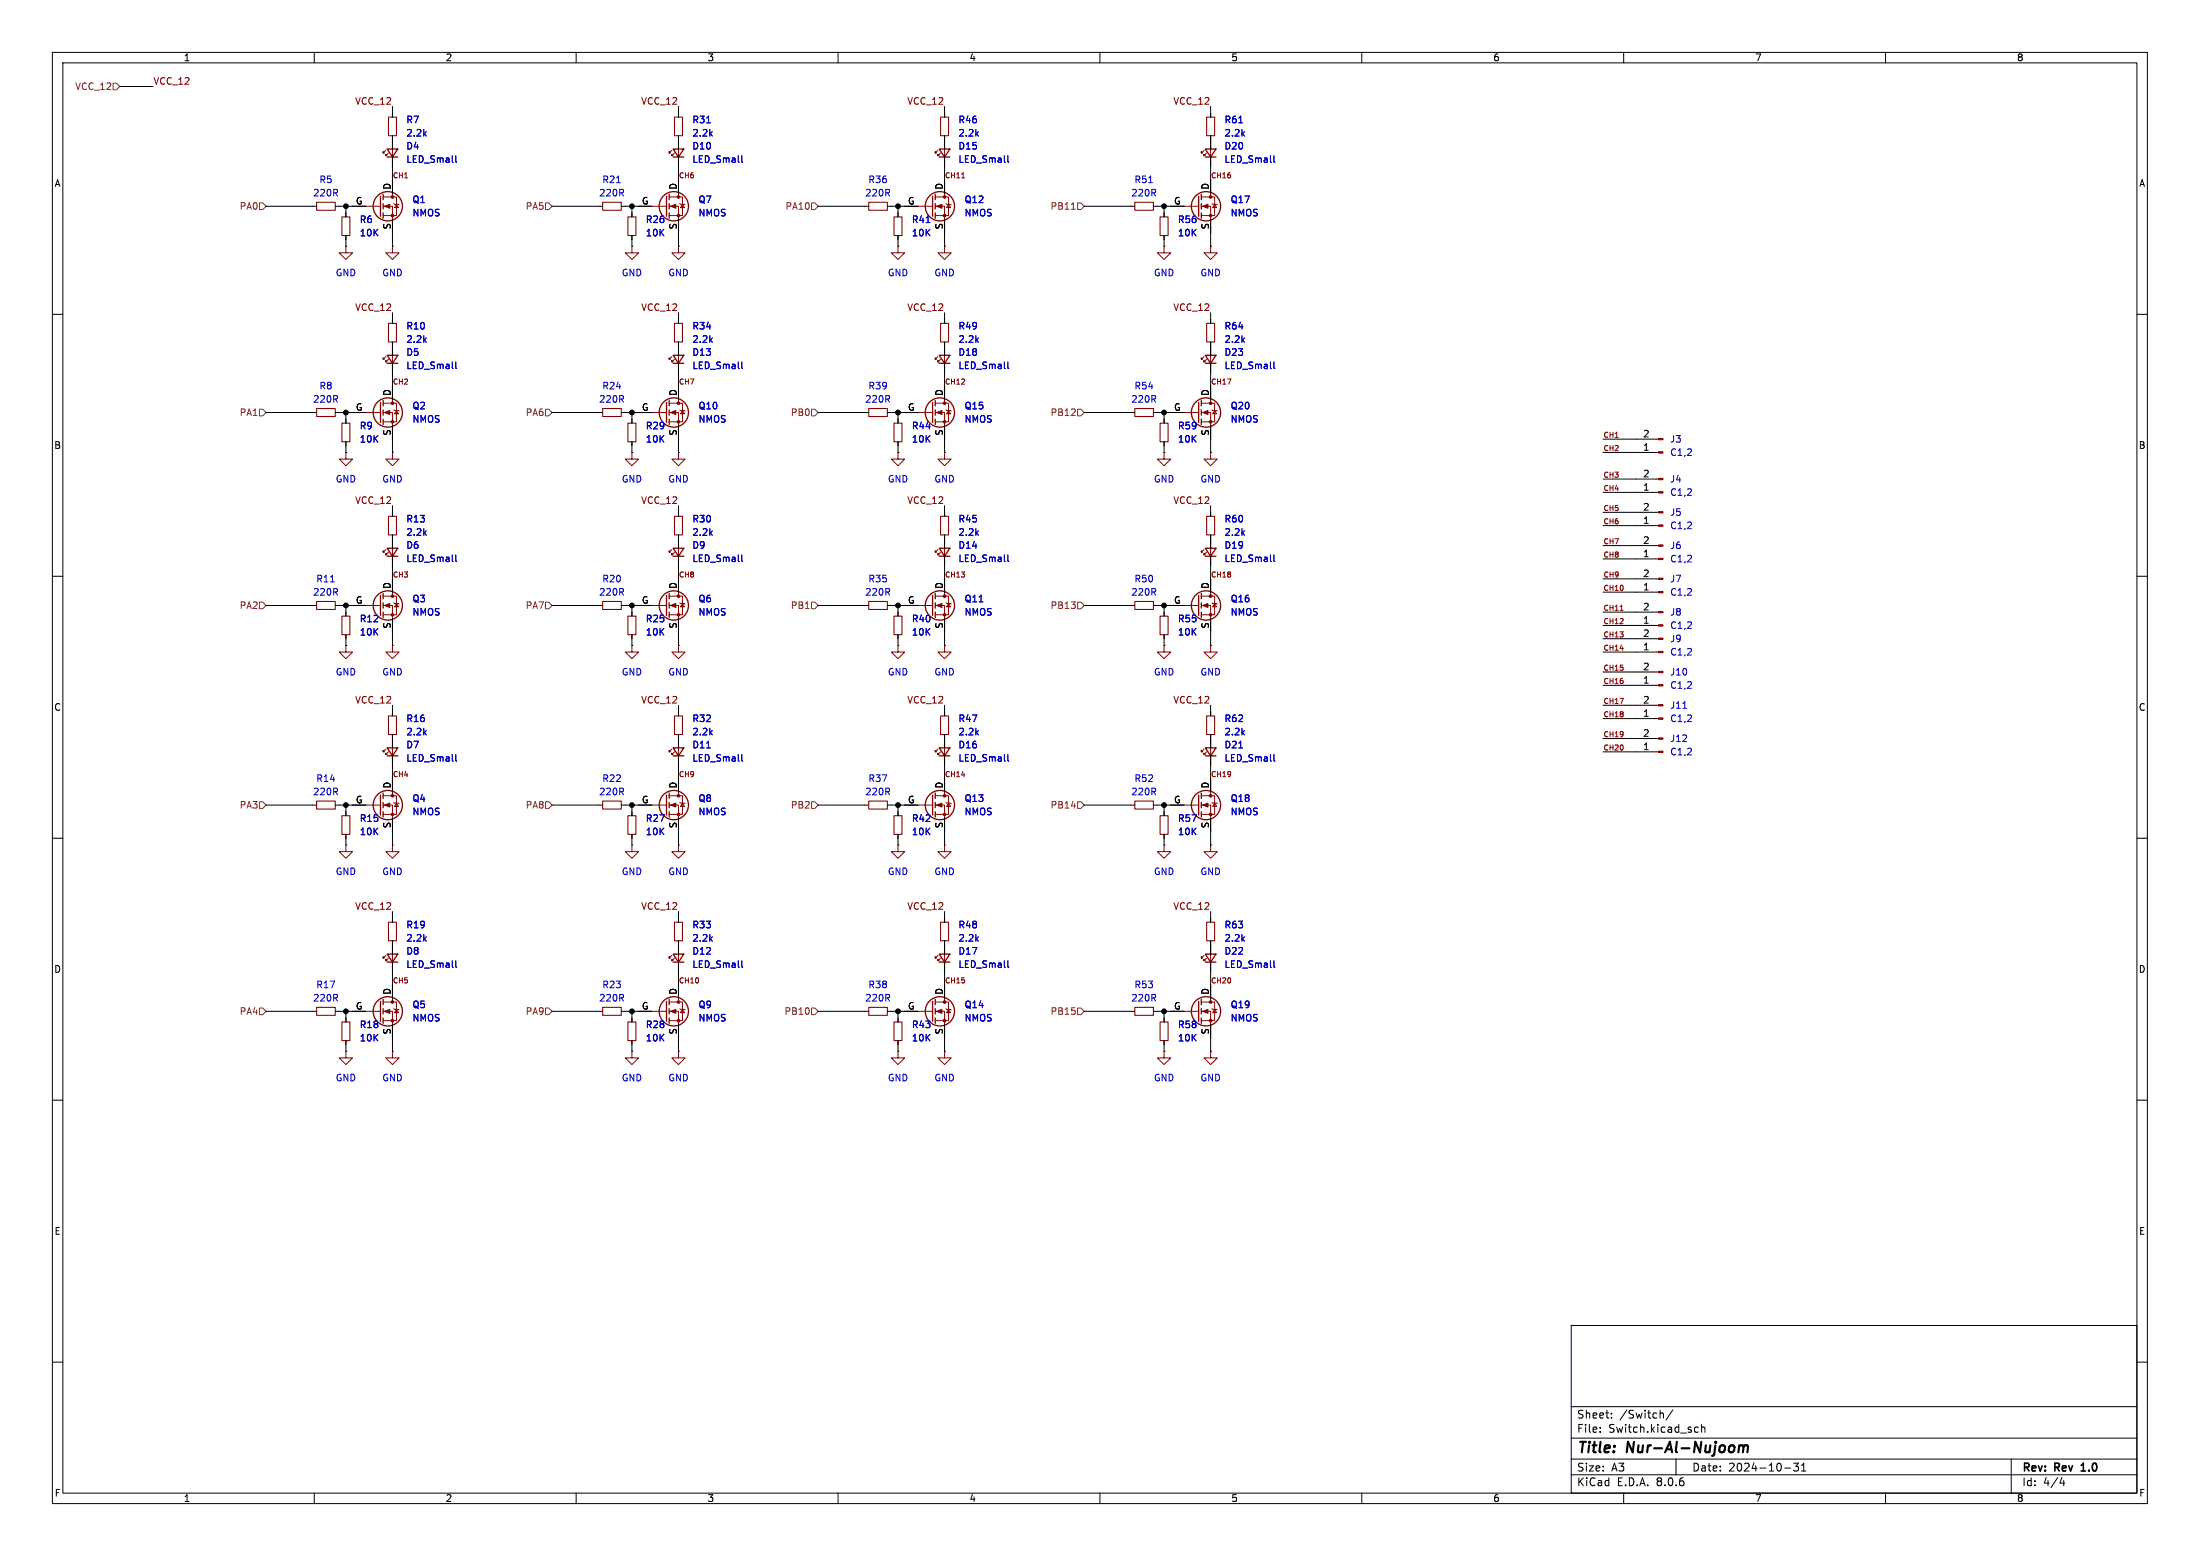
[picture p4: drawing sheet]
<svg xmlns="http://www.w3.org/2000/svg" width="297mm" height="210mm" viewBox="0 0 297 210" stroke-linecap="round" stroke-linejoin="round" font-family="sans-serif">
<g fill="none" stroke="#000" stroke-width=".14">
<path d="M7.1 7.1h282.8v195.8h-282.8zM8.5 8.5h280v193h-280zM16.2 11.7h4.5M42.4 7.1v1.4M53 14.4v1.4M53 18.3v1.8M77.8 7.1v1.4M91.6 14.4v1.4M91.6 18.3v1.8M113.1 7.1v1.4M127.5 14.4v1.4M127.5 18.3v1.8"/>
<path d="M148.5 7.1v1.4M163.4 14.4v1.4M163.4 18.3v1.8M183.8 7.1v1.4M219.2 7.1v1.4M254.6 7.1v1.4M35.9 27.8h6.8M45.3 27.8h4.1M46.7 33.2h.1M46.7 27.8v1.5M46.7 31.8v1.4M53 33.2h.1"/>
<path d="M53 21.2v4.8M53 29.6v3.6M74.5 27.8h6.9M83.9 27.8h4.1M85.3 33.2h.1M85.3 27.8v1.5M85.3 31.8v1.4M91.6 33.2h.1M91.6 21.2v4.8M91.6 29.6v3.6M110.5 27.8h6.8M119.8 27.8h4.1"/>
<path d="M121.2 33.2h.1M121.2 27.8v1.5M121.2 31.8v1.4M127.5 33.2h.1M127.5 21.2v4.8M127.5 29.6v3.6M146.4 27.8h6.8M155.7 27.8h4.1M157.2 33.2h.1M157.2 27.8v1.5M157.2 31.8v1.4M163.4 33.2h.1"/>
<path d="M163.4 21.2v4.8M163.4 29.6v3.6M7.1 42.4h1.4M35.9 55.7h6.8M45.3 55.7h4.1M46.7 55.7v1.4M46.7 59.6v1.5M53 42.2v1.4M53 46.2v1.8M53 49v4.9M53 57.5v3.6M74.5 55.7h6.9"/>
<path d="M83.9 55.7h4.1M85.3 55.7v1.4M85.3 59.6v1.5M91.6 42.2v1.4M91.6 46.2v1.8M91.6 49v4.9M91.6 57.5v3.6M110.5 55.7h6.8M119.8 55.7h4.1M121.2 55.7v1.4M121.2 59.6v1.5M127.5 42.2v1.4"/>
<path d="M127.5 46.2v1.8M127.5 49v4.9M127.5 57.5v3.6M146.4 55.7h6.8M155.7 55.7h4.1M157.2 55.7v1.4M157.2 59.6v1.5M163.4 42.2v1.4M163.4 46.2v1.8M163.4 49v4.9M163.4 57.5v3.6M216.4 59.3h7.2"/>
<path d="M288.5 42.4h1.4M7.1 77.8h1.4M46.7 61.1h.1M53 61.1h.1M53 68.2v1.5M53 72.2v1.8M53 75.1v4.8M85.3 61.1h.1M91.6 61.1h.1M91.6 68.2v1.5M91.6 72.2v1.8M91.6 75.1v4.8"/>
<path d="M121.2 61.1h.1M127.5 61.1h.1M127.5 68.2v1.5M127.5 72.2v1.8M127.5 75.1v4.8M157.2 61.1h.1M163.4 61.1h.1M163.4 68.2v1.5M163.4 72.2v1.8M163.4 75.1v4.8M216.4 66.5h7.2M216.4 64.7h7.2"/>
<path d="M216.4 61.1h7.2M216.4 70.9h7.2M216.4 69.1h7.2M216.4 75.4h7.2M216.4 73.6h7.2M216.4 79.9h7.2M216.4 78.1h7.2M288.5 77.8h1.4M35.9 81.7h6.8M45.3 81.7h4.1M46.7 87.1h.1M46.7 81.7v1.5"/>
<path d="M46.7 85.7v1.4M53 87.1h.1M53 83.5v3.6M53 95.2v1.4M53 99.1v1.8M74.5 81.7h6.9M83.9 81.7h4.1M85.3 87.1h.1M85.3 81.7v1.5M85.3 85.7v1.4M91.6 87.1h.1M91.6 83.5v3.6"/>
<path d="M91.6 95.2v1.4M91.6 99.1v1.8M110.5 81.7h6.8M119.8 81.7h4.1M121.2 87.1h.1M121.2 81.7v1.5M121.2 85.7v1.4M127.5 87.1h.1M127.5 83.5v3.6M127.5 95.2v1.4M127.5 99.1v1.8M146.4 81.7h6.8"/>
<path d="M155.7 81.7h4.1M157.2 87.1h.1M157.2 81.7v1.5M157.2 85.7v1.4M163.4 87.1h.1M163.4 83.5v3.6M163.4 95.2v1.4M163.4 99.1v1.8M216.4 88h7.2M216.4 86.2h7.2M216.4 84.4h7.2M216.4 82.6h7.2"/>
<path d="M216.4 92.5h7.2M216.4 90.7h7.2M216.4 99.7h7.2M216.4 97h7.2M216.4 95.2h7.2M7.1 113.1h1.4M35.9 108.7h6.8M45.3 108.7h4.1M46.7 114h.1M46.7 108.7v1.4M46.7 112.6v1.4M53 114h.1"/>
<path d="M53 102v4.9M53 110.5v3.5M74.5 108.7h6.9M83.9 108.7h4.1M85.3 114h.1M85.3 108.7v1.4M85.3 112.6v1.4M91.6 114h.1M91.6 102v4.9M91.6 110.5v3.5M110.5 108.7h6.8M119.8 108.7h4.1"/>
<path d="M121.2 114h.1M121.2 108.7v1.4M121.2 112.6v1.4M127.5 114h.1M127.5 102v4.9M127.5 110.5v3.5M146.4 108.7h6.8M155.7 108.7h4.1M157.2 114h.1M157.2 108.7v1.4M157.2 112.6v1.4M163.4 114h.1"/>
<path d="M163.4 102v4.9M163.4 110.5v3.5M216.4 101.5h7.2M288.5 113.1h1.4M35.9 136.5h6.8M45.3 136.5h4.1M46.7 136.5v1.4M53 123v1.5M53 127v1.8M53 129.9v4.8M53 138.3v3.6M74.5 136.5h6.9"/>
<path d="M83.9 136.5h4.1M85.3 136.5v1.4M91.6 123v1.5M91.6 127v1.8M91.6 129.9v4.8M91.6 138.3v3.6M110.5 136.5h6.8M119.8 136.5h4.1M121.2 136.5v1.4M127.5 123v1.5M127.5 127v1.8M127.5 129.9v4.8"/>
<path d="M127.5 138.3v3.6M146.4 136.5h6.8M155.7 136.5h4.1M157.2 136.5v1.4M163.4 123v1.5M163.4 127v1.8M163.4 129.9v4.8M163.4 138.3v3.6M7.1 148.5h1.4M46.7 141.9h.1M46.7 140.4v1.5M53 141.9h.1"/>
<path d="M85.3 141.9h.1M85.3 140.4v1.5M91.6 141.9h.1M121.2 141.9h.1M121.2 140.4v1.5M127.5 141.9h.1M157.2 141.9h.1M157.2 140.4v1.5M163.4 141.9h.1M288.5 148.5h1.4M212.1 178.9h76.4v22.6h-76.4zM7.1 183.8h1.4"/>
<path d="M212.1 199h76.4M212.1 196.9h76.4M212.1 194.1h76.4M212.1 189.9h76.4M216 193.2v.1M216 192.7v.1M217.5 191.3v.1M217.5 190.7v.1M224.3 190.7h.1l.2 .1v.6M225.8 190.3l-.9 1.4M226.3 196.9v2.1M228.9 193.3h.4"/>
<path d="M228.9 192.7h.4M229.7 192.7l.2-.1 .2 .1 .1 .6M229.7 192.2v1.1M240.9 198.1h.8M242.1 197.5h.7l-.4 .4 .3 .1v.4l-.1 .1-.5-.1M243.2 198.5h.6M243.2 197.8l.3-.3v1M271.5 196.9v4.6M278.4 199.4l-.3 .8h.7M278.6 199.8v.7M288.5 183.8h1.4M42.4 201.5v1.4"/>
<path d="M77.8 201.5v1.4M113.1 201.5v1.4M148.5 201.5v1.4M183.8 201.5v1.4M219.2 201.5v1.4M254.6 201.5v1.4"/>
</g>
<path d="M280.9 198.5h.7M281 197.7l-.1 .1" fill="none" stroke="#000" stroke-width=".21"/>
<path d="M234.8 195.2a.35 .35 0 0 1 .6 .1M234.8 195.1l-.1 .9M235.4 195.3a.36 .36 0 0 1 .5-.2v.9M235.4 195.3l-.1 .7" fill="none" stroke="#000" stroke-width=".28"/>
<g fill="none" stroke="#840000" stroke-width=".14">
<path d="M52.4 15.8h1.1v2.5h-1.1zM53 19.9v1.3M91.1 15.8h1v2.5h-1zM91.6 19.9v1.3M127 15.8h1.1v2.5h-1.1zM127.5 19.9v1.3M162.9 15.8h1.1v2.5h-1.1zM163.4 19.9v1.3M42.7 27.3h2.6v1.1h-2.6zM46.2 29.3h1v2.5h-1zM46.7 33.2v.9h.9l-.9 .9-.9-.9h.9M49.4 27.8h2"/>
<path d="M51.7 27.8h1.3v1.8M51.7 26.6h1.8v2.5h-1.8M52.1 20.3l-.4 .4v-.2v.2h.2M52.4 20.7l-.3 .3v-.2v.2h.2M53 33.2v.9h.9l-.9 .9-.9-.9h.9M53 26v.6M53.2 27.5l.7 .2M53.5 27.6l.3 .4h-.5zM81.4 27.3h2.5v1.1h-2.5zM84.8 29.3h1v2.5h-1zM85.3 33.2v.9h.9l-.9 .9-.9-.9h.9M88 27.8h2"/>
<path d="M90.3 27.8h1.3v1.8M90.3 26.6h1.8v2.5h-1.8M90.7 20.3l-.4 .4v-.2v.2h.2M91.1 20.7l-.4 .3v-.2v.2h.2M91.6 33.2v.9h.9l-.9 .9-.9-.9h.9M91.6 26v.6M91.8 27.5l.7 .2M92.1 27.6l.3 .4h-.5zM117.3 27.3h2.5v1.1h-2.5zM120.7 29.3h1.1v2.5h-1.1zM121.2 33.2v.9h.9l-.9 .9-.9-.9h.9M123.9 27.8h2"/>
<path d="M126.3 27.8h1.2v1.8M126.3 26.6h1.8v2.5h-1.8M126.6 20.3l-.3 .4v-.2v.2h.1M127 20.7l-.4 .3v-.2v.2h.2M127.5 33.2v.9h.9l-.9 .9-.9-.9h.9M127.5 26v.6M127.7 27.5l.7 .2M128.1 27.6l.2 .4h-.5zM129.8 24h.4M153.2 27.3h2.5v1.1h-2.5zM156.6 29.3h1.1v2.5h-1.1zM157.2 33.2v.9h.8l-.8 .9-.9-.9h.9"/>
<path d="M159.8 27.8h2M162.2 27.8h1.2v1.8M162.2 26.6h1.8v2.5h-1.8M162.5 20.3l-.3 .4v-.2v.2h.2M162.9 20.7l-.4 .3v-.2v.2h.2M163.4 33.2v.9h.9l-.9 .9-.9-.9h.9M163.4 26v.6M163.6 27.5l.7 .2M164 27.6l.2 .4h-.5zM42.7 55.1h2.6v1.1h-2.6zM46.2 57.1h1v2.5h-1zM49.4 55.7h2"/>
<path d="M51.7 55.7h1.3v1.8M51.7 54.4h1.8v2.5h-1.8M52.1 48.1l-.4 .4v-.2v.2h.2M52.4 43.6h1.1v2.6h-1.1zM52.4 48.5l-.3 .4v-.2v.2h.2M53 47.8v1.2M53 53.9v.5M53.2 55.3l.7 .2M53.5 55.4l.3 .5h-.5zM81.4 55.1h2.5v1.1h-2.5zM84.8 57.1h1v2.5h-1zM88 55.7h2"/>
<path d="M90.3 55.7h1.3v1.8M90.3 54.4h1.8v2.5h-1.8M90.7 48.1l-.4 .4v-.2v.2h.2M91.1 43.6h1v2.6h-1zM91.1 48.5l-.4 .4v-.2v.2h.2M91.6 47.8v1.2M91.6 53.9v.5M91.8 55.3l.7 .2M92.1 55.4l.3 .5h-.5zM117.3 55.1h2.5v1.1h-2.5zM120.7 57.1h1.1v2.5h-1.1zM123.9 55.7h2"/>
<path d="M126.3 55.7h1.2v1.8M126.3 54.4h1.8v2.5h-1.8M126.6 48.1l-.3 .4v-.2v.2h.1M127 43.6h1.1v2.6h-1.1zM127 48.5l-.4 .4v-.2v.2h.2M127.5 47.8v1.2M127.5 53.9v.5M127.7 55.3l.7 .2M128.1 55.4l.2 .5h-.5zM153.2 55.1h2.5v1.1h-2.5zM156.6 57.1h1.1v2.5h-1.1zM159.8 55.7h2"/>
<path d="M162.2 55.7h1.2v1.8M162.2 54.4h1.8v2.5h-1.8M162.5 48.1l-.3 .4v-.2v.2h.2M162.9 43.6h1.1v2.6h-1.1zM162.9 48.5l-.4 .4v-.2v.2h.2M163.4 47.8v1.2M163.4 53.9v.5M163.6 55.3l.7 .2M164 55.4l.2 .5h-.5zM223.6 59.3h.3M46.7 61.1v.9h.9l-.9 .9-.9-.9h.9M52.1 74.2l-.4 .3v-.1v.1h.2"/>
<path d="M52.4 69.7h1.1v2.5h-1.1zM52.4 74.5l-.3 .4v-.2v.2h.2M53 61.1v.9h.9l-.9 .9-.9-.9h.9M53 73.8v1.3M53 79.9v.6M85.3 61.1v.9h.9l-.9 .9-.9-.9h.9M90.7 74.2l-.4 .3v-.1v.1h.2M91.1 69.7h1v2.5h-1zM91.1 74.5l-.4 .4v-.2v.2h.2M91.6 61.1v.9h.9l-.9 .9-.9-.9h.9M91.6 73.8v1.3M91.6 79.9v.6"/>
<path d="M121.2 61.1v.9h.9l-.9 .9-.9-.9h.9M126.6 74.2l-.3 .3v-.1v.1h.1M127 69.7h1.1v2.5h-1.1zM127 74.5l-.4 .4v-.2v.2h.2M127.5 61.1v.9h.9l-.9 .9-.9-.9h.9M127.5 73.8v1.3M127.5 79.9v.6M157.2 61.1v.9h.8l-.8 .9-.9-.9h.9M162.5 74.2l-.3 .3v-.1v.1h.2M162.9 69.7h1.1v2.5h-1.1zM162.9 74.5l-.4 .4v-.2v.2h.2M163.4 61.1v.9h.9l-.9 .9-.9-.9h.9"/>
<path d="M163.4 73.8v1.3M163.4 79.9v.6M223.6 64.7h.3M223.6 66.5h.3M223.6 61.1h.3M223.6 69.1h.3M223.6 70.9h.3M223.6 73.6h.3M223.6 75.4h.3M223.6 78.1h.3M223.6 79.9h.3M42.7 81.2h2.6v1.1h-2.6z"/>
<path d="M46.2 83.2h1v2.5h-1zM46.7 87.1v.9h.9l-.9 .9-.9-.9h.9M49.4 81.7h2M51.7 81.7h1.3v1.8M51.7 80.5h1.8v2.5h-1.8M52.4 96.6h1.1v2.5h-1.1zM53 87.1v.9h.9l-.9 .9-.9-.9h.9M53.2 81.4l.7 .1M53.5 81.4l.3 .5h-.5zM81.4 81.2h2.5v1.1h-2.5zM84.8 83.2h1v2.5h-1zM85.3 87.1v.9h.9l-.9 .9-.9-.9h.9"/>
<path d="M88 81.7h2M90.3 81.7h1.3v1.8M90.3 80.5h1.8v2.5h-1.8M91.1 96.6h1v2.5h-1zM91.6 87.1v.9h.9l-.9 .9-.9-.9h.9M91.8 81.4l.7 .1M92.1 81.4l.3 .5h-.5zM117.3 81.2h2.5v1.1h-2.5zM120.7 83.2h1.1v2.5h-1.1zM121.2 87.1v.9h.9l-.9 .9-.9-.9h.9M123.9 81.7h2M126.3 81.7h1.2v1.8"/>
<path d="M126.3 80.5h1.8v2.5h-1.8M127 96.6h1.1v2.5h-1.1zM127.5 87.1v.9h.9l-.9 .9-.9-.9h.9M127.7 81.4l.7 .1M128.1 81.4l.2 .5h-.5zM153.2 81.2h2.5v1.1h-2.5zM156.6 83.2h1.1v2.5h-1.1zM157.2 87.1v.9h.8l-.8 .9-.9-.9h.9M159.8 81.7h2M162.2 81.7h1.2v1.8M162.2 80.5h1.8v2.5h-1.8M162.9 96.6h1.1v2.5h-1.1z"/>
<path d="M163.4 87.1v.9h.9l-.9 .9-.9-.9h.9M163.6 81.4l.7 .1M164 81.4l.2 .5h-.5zM218.7 82.4h.4M223.6 86.2h.3M223.6 88h.3M223.6 82.6h.3M223.6 84.4h.3M223.6 90.7h.3M223.6 92.5h.3M223.6 99.7h.3M223.6 95.2h.3"/>
<path d="M223.6 97h.3M42.7 108.1h2.6v1.1h-2.6zM46.2 110.1h1v2.5h-1zM46.7 114v.9h.9l-.9 .9-.9-.9h.9M49.4 108.7h2M51.7 108.7h1.3v1.8M51.7 107.4h1.8v2.5h-1.8M52.1 101.1l-.4 .4v-.2v.2h.2M52.4 101.5l-.3 .3v-.1v.1h.2M53 114v.9h.9l-.9 .9-.9-.9h.9M53 100.8v1.2M53 106.9v.5"/>
<path d="M53.2 108.3l.7 .2M53.5 108.4l.3 .4h-.5zM81.4 108.1h2.5v1.1h-2.5zM84.8 110.1h1v2.5h-1zM85.3 114v.9h.9l-.9 .9-.9-.9h.9M88 108.7h2M90.3 108.7h1.3v1.8M90.3 107.4h1.8v2.5h-1.8M90.7 101.1l-.4 .4v-.2v.2h.2M91.1 101.5l-.4 .3v-.1v.1h.2M91.6 114v.9h.9l-.9 .9-.9-.9h.9M91.6 100.8v1.2"/>
<path d="M91.6 106.9v.5M91.8 108.3l.7 .2M92.1 108.4l.3 .4h-.5zM117.3 108.1h2.5v1.1h-2.5zM120.7 110.1h1.1v2.5h-1.1zM121.2 114v.9h.9l-.9 .9-.9-.9h.9M123.9 108.7h2M126.3 108.7h1.2v1.8M126.3 107.4h1.8v2.5h-1.8M126.6 101.1l-.3 .4v-.2v.2h.1M127 101.5l-.4 .3v-.1v.1h.2M127.5 114v.9h.9l-.9 .9-.9-.9h.9"/>
<path d="M127.5 100.8v1.2M127.5 106.9v.5M127.7 108.3l.7 .2M128.1 108.4l.2 .4h-.5zM153.2 108.1h2.5v1.1h-2.5zM156.6 110.1h1.1v2.5h-1.1zM157.2 114v.9h.8l-.8 .9-.9-.9h.9M159.8 108.7h2M162.2 108.7h1.2v1.8M162.2 107.4h1.8v2.5h-1.8M162.5 101.1l-.3 .4v-.2v.2h.2M162.9 101.5l-.4 .3v-.1v.1h.2"/>
<path d="M163.4 114v.9h.9l-.9 .9-.9-.9h.9M163.4 100.8v1.2M163.4 106.9v.5M163.6 108.3l.7 .2M164 108.4l.2 .4h-.5zM223.6 101.5h.3M42.7 136h2.6v1h-2.6zM46.2 137.9h1v2.5h-1zM49.4 136.5h2M51.7 136.5h1.3v1.8M51.7 135.2h1.8v2.6h-1.8M52.1 129l-.4 .3v-.2v.2h.2"/>
<path d="M52.4 124.5h1.1v2.5h-1.1zM52.4 129.3l-.3 .4v-.2v.2h.2M53 128.6v1.3M53 134.7v.5M53.2 136.1l.7 .2M53.5 136.2l.3 .5h-.5zM81.4 136h2.5v1h-2.5zM84.8 137.9h1v2.5h-1zM88 136.5h2M90.3 136.5h1.3v1.8M90.3 135.2h1.8v2.6h-1.8M90.7 129l-.4 .3v-.2v.2h.2"/>
<path d="M91.1 124.5h1v2.5h-1zM91.1 129.3l-.4 .4v-.2v.2h.2M91.6 128.6v1.3M91.6 134.7v.5M91.8 136.1l.7 .2M92.1 136.2l.3 .5h-.5zM117.3 136h2.5v1h-2.5zM120.7 137.9h1.1v2.5h-1.1zM123.9 136.5h2M126.3 136.5h1.2v1.8M126.3 135.2h1.8v2.6h-1.8M126.6 129l-.3 .3v-.2v.2h.1"/>
<path d="M127 124.5h1.1v2.5h-1.1zM127 129.3l-.4 .4v-.2v.2h.2M127.5 128.6v1.3M127.5 134.7v.5M127.7 136.1l.7 .2M128.1 136.2l.2 .5h-.5zM153.2 136h2.5v1h-2.5zM156.6 137.9h1.1v2.5h-1.1zM159.8 136.5h2M162.2 136.5h1.2v1.8M162.2 135.2h1.8v2.6h-1.8M162.5 129l-.3 .3v-.2v.2h.2"/>
<path d="M162.9 124.5h1.1v2.5h-1.1zM162.9 129.3l-.4 .4v-.2v.2h.2M163.4 128.6v1.3M163.4 134.7v.5M163.6 136.1l.7 .2M164 136.2l.2 .5h-.5zM46.7 141.9v.9h.9l-.9 .9-.9-.9h.9M53 141.9v.9h.9l-.9 .9-.9-.9h.9M85.3 141.9v.9h.9l-.9 .9-.9-.9h.9M91.6 141.9v.9h.9l-.9 .9-.9-.9h.9M121.2 141.9v.9h.9l-.9 .9-.9-.9h.9M127.5 141.9v.9h.9l-.9 .9-.9-.9h.9"/>
<path d="M157.2 141.9v.9h.8l-.8 .9-.9-.9h.9M163.4 141.9v.9h.9l-.9 .9-.9-.9h.9"/>
</g>
<g fill="none" stroke="#0000c2" stroke-width=".14">
<path d="M95.4 16.6h.5M167.2 16.6h.5M61.5 21v.8l.2 .1M83.2 24.7h.5M100.1 21v.8l.2 .1M125 30h.5M136.1 21v.8l.1 .1M155.1 24.7h.5M172 21v.8l.1 .1M61.5 48.9v.7l.2 .2M100.1 48.9v.7l.2 .2M136.1 48.9v.7l.1 .2"/>
<path d="M172 48.9v.7l.1 .2M44.6 78.5h.5M61.5 74.9v.8l.2 .1M100.1 74.9v.8l.2 .1M136.1 74.9v.8l.1 .1M172 74.9v.8l.1 .1M227.2 95.6h.5M61.5 101.8v.8l.2 .1M95.4 100.9h.5M100.1 101.8v.8l.2 .1M136.1 101.8v.8l.1 .1M167.2 100.9h.5"/>
<path d="M172 101.8v.8l.1 .1M61.5 129.7v.7l.2 .2M100.1 129.7v.7l.2 .2M136.1 129.7v.7l.1 .2M172 129.7v.7l.1 .2"/>
</g>
<g fill="none" stroke="#840000" stroke-width=".18">
<path d="M51.4 26.5v2.7M51.7 26.2v.7M51.7 27.5v.7M51.7 28.7v.8M52.3 20.1h1.4l-.7 1.1zM52.3 21.2h1.4M90 26.5v2.7M90.3 26.2v.7M90.3 27.5v.7M90.3 28.7v.8M90.9 20.1h1.4l-.7 1.1zM90.9 21.2h1.4"/>
<path d="M125.9 26.5v2.7M126.3 26.2v.7M126.3 27.5v.7M126.3 28.7v.8M126.8 20.1h1.4l-.7 1.1zM126.8 21.2h1.4M161.8 26.5v2.7M162.2 26.2v.7M162.2 27.5v.7M162.2 28.7v.8M162.7 20.1h1.5l-.8 1.1zM162.7 21.2h1.5"/>
<path d="M51.4 54.3v2.7M51.7 54.1v.7M51.7 55.3v.7M51.7 56.6v.7M52.3 48h1.4l-.7 1zM52.3 49h1.4M90 54.3v2.7M90.3 54.1v.7M90.3 55.3v.7M90.3 56.6v.7M90.9 48h1.4l-.7 1zM90.9 49h1.4"/>
<path d="M125.9 54.3v2.7M126.3 54.1v.7M126.3 55.3v.7M126.3 56.6v.7M126.8 48h1.4l-.7 1zM126.8 49h1.4M161.8 54.3v2.7M162.2 54.1v.7M162.2 55.3v.7M162.2 56.6v.7M162.7 48h1.5l-.8 1zM162.7 49h1.5"/>
<path d="M52.3 74h1.4l-.7 1.1zM52.3 75.1h1.4M90.9 74h1.4l-.7 1.1zM90.9 75.1h1.4M126.8 74h1.4l-.7 1.1zM126.8 75.1h1.4M162.7 74h1.5l-.8 1.1zM162.7 75.1h1.5M51.4 80.4v2.7M51.7 80.1v.7M51.7 81.4v.7M51.7 82.6v.7"/>
<path d="M90 80.4v2.7M90.3 80.1v.7M90.3 81.4v.7M90.3 82.6v.7M125.9 80.4v2.7M126.3 80.1v.7M126.3 81.4v.7M126.3 82.6v.7M161.8 80.4v2.7M162.2 80.1v.7M162.2 81.4v.7M162.2 82.6v.7"/>
<path d="M51.4 107.3v2.7M51.7 107v.8M51.7 108.3v.7M51.7 109.6v.7M52.3 100.9h1.4l-.7 1.1zM52.3 102h1.4M90 107.3v2.7M90.3 107v.8M90.3 108.3v.7M90.3 109.6v.7M90.9 100.9h1.4l-.7 1.1zM90.9 102h1.4"/>
<path d="M125.9 107.3v2.7M126.3 107v.8M126.3 108.3v.7M126.3 109.6v.7M126.8 100.9h1.4l-.7 1.1zM126.8 102h1.4M161.8 107.3v2.7M162.2 107v.8M162.2 108.3v.7M162.2 109.6v.7M162.7 100.9h1.5l-.8 1.1zM162.7 102h1.5"/>
<path d="M51.4 135.1v2.7M51.7 134.9v.7M51.7 136.1v.8M51.7 137.4v.7M52.3 128.8h1.4l-.7 1.1zM52.3 129.9h1.4M90 135.1v2.7M90.3 134.9v.7M90.3 136.1v.8M90.3 137.4v.7M90.9 128.8h1.4l-.7 1.1zM90.9 129.9h1.4"/>
<path d="M125.9 135.1v2.7M126.3 134.9v.7M126.3 136.1v.8M126.3 137.4v.7M126.8 128.8h1.4l-.7 1.1zM126.8 129.9h1.4M161.8 135.1v2.7M162.2 134.9v.7M162.2 136.1v.8M162.2 137.4v.7M162.7 128.8h1.5l-.8 1.1zM162.7 129.9h1.5"/>
<circle cx="52.4" cy="27.8" r="1.98"/>
<circle cx="91" cy="27.8" r="1.98"/>
<circle cx="126.9" cy="27.8" r="1.98"/>
<circle cx="162.8" cy="27.8" r="1.98"/>
<circle cx="52.4" cy="55.7" r="1.98"/>
<circle cx="91" cy="55.7" r="1.98"/>
<circle cx="126.9" cy="55.7" r="1.98"/>
<circle cx="162.8" cy="55.7" r="1.98"/>
<circle cx="52.4" cy="81.7" r="1.98"/>
<circle cx="91" cy="81.7" r="1.98"/>
<circle cx="126.9" cy="81.7" r="1.98"/>
<circle cx="162.8" cy="81.7" r="1.98"/>
<circle cx="52.4" cy="108.7" r="1.98"/>
<circle cx="91" cy="108.7" r="1.98"/>
<circle cx="126.9" cy="108.7" r="1.98"/>
<circle cx="162.8" cy="108.7" r="1.98"/>
<circle cx="52.4" cy="136.5" r="1.98"/>
<circle cx="91" cy="136.5" r="1.98"/>
<circle cx="126.9" cy="136.5" r="1.98"/>
<circle cx="162.8" cy="136.5" r="1.98"/>
</g>
<g fill="#840000" stroke="#840000" stroke-width=".14">
<path d="M51.9 108.7l.7-.3v.5z"/>
<path d="M90.5 55.7l.7-.3v.5z"/>
<path d="M162.4 136.5l.7-.3v.6z"/>
<path d="M51.9 81.7l.7-.3v.6z"/>
<path d="M90.5 27.8l.7-.2v.5z"/>
<path d="M90.5 136.5l.7-.3v.6z"/>
<path d="M126.4 136.5l.8-.3v.6z"/>
<path d="M51.9 136.5l.7-.3v.6z"/>
<path d="M126.4 55.7l.8-.3v.5z"/>
<path d="M162.4 55.7l.7-.3v.5z"/>
<path d="M162.4 27.8l.7-.2v.5z"/>
<path d="M223.9 64.6h.6v.1h-.6z"/>
<path d="M223.9 66.4h.6v.1h-.6z"/>
<path d="M223.9 59.2h.6v.2h-.6z"/>
<path d="M223.9 61h.6v.2h-.6z"/>
<path d="M223.9 69.1h.6v.1h-.6z"/>
<path d="M223.9 70.9h.6v.1h-.6z"/>
<path d="M223.9 73.5h.6v.2h-.6z"/>
<path d="M223.9 75.3h.6v.2h-.6z"/>
<path d="M90.5 108.7l.7-.3v.5z"/>
<path d="M223.9 86.1h.6v.2h-.6z"/>
<path d="M223.9 87.9h.6v.2h-.6z"/>
<path d="M223.9 78h.6v.2h-.6z"/>
<path d="M223.9 79.8h.6v.2h-.6z"/>
<path d="M223.9 82.5h.6v.2h-.6z"/>
<path d="M223.9 84.3h.6v.2h-.6z"/>
<path d="M223.9 90.6h.6v.2h-.6z"/>
<path d="M223.9 92.4h.6v.2h-.6z"/>
<path d="M223.9 99.6h.6v.2h-.6z"/>
<path d="M223.9 101.4h.6v.2h-.6z"/>
<path d="M90.5 81.7l.7-.3v.6z"/>
<path d="M223.9 95.1h.6v.2h-.6z"/>
<path d="M223.9 96.9h.6v.2h-.6z"/>
<path d="M126.4 27.8l.8-.2v.5z"/>
<path d="M126.4 81.7l.8-.3v.6z"/>
<path d="M126.4 108.7l.8-.3v.5z"/>
<path d="M51.9 55.7l.7-.3v.5z"/>
<path d="M51.9 27.8l.7-.2v.5z"/>
<path d="M162.4 108.7l.7-.3v.5z"/>
<path d="M162.4 81.7l.7-.3v.6z"/>
<circle cx="53" cy="109.9" r=".18"/>
<circle cx="53" cy="107.4" r=".18"/>
<circle cx="91.6" cy="56.9" r=".18"/>
<circle cx="91.6" cy="54.4" r=".18"/>
<circle cx="163.4" cy="137.8" r=".18"/>
<circle cx="163.4" cy="135.2" r=".18"/>
<circle cx="53" cy="83" r=".18"/>
<circle cx="53" cy="80.5" r=".18"/>
<circle cx="91.6" cy="29.1" r=".18"/>
<circle cx="91.6" cy="26.6" r=".18"/>
<circle cx="91.6" cy="137.8" r=".18"/>
<circle cx="91.6" cy="135.2" r=".18"/>
<circle cx="127.5" cy="137.8" r=".18"/>
<circle cx="127.5" cy="135.2" r=".18"/>
<circle cx="53" cy="137.8" r=".18"/>
<circle cx="53" cy="135.2" r=".18"/>
<circle cx="127.5" cy="56.9" r=".18"/>
<circle cx="127.5" cy="54.4" r=".18"/>
<circle cx="163.4" cy="56.9" r=".18"/>
<circle cx="163.4" cy="54.4" r=".18"/>
<circle cx="163.4" cy="29.1" r=".18"/>
<circle cx="163.4" cy="26.6" r=".18"/>
<circle cx="91.6" cy="109.9" r=".18"/>
<circle cx="91.6" cy="107.4" r=".18"/>
<circle cx="91.6" cy="83" r=".18"/>
<circle cx="91.6" cy="80.5" r=".18"/>
<circle cx="127.5" cy="29.1" r=".18"/>
<circle cx="127.5" cy="26.6" r=".18"/>
<circle cx="127.5" cy="83" r=".18"/>
<circle cx="127.5" cy="80.5" r=".18"/>
<circle cx="127.5" cy="109.9" r=".18"/>
<circle cx="127.5" cy="107.4" r=".18"/>
<circle cx="53" cy="56.9" r=".18"/>
<circle cx="53" cy="54.4" r=".18"/>
<circle cx="53" cy="29.1" r=".18"/>
<circle cx="53" cy="26.6" r=".18"/>
<circle cx="163.4" cy="109.9" r=".18"/>
<circle cx="163.4" cy="107.4" r=".18"/>
<circle cx="163.4" cy="83" r=".18"/>
<circle cx="163.4" cy="80.5" r=".18"/>
</g>
<g fill="none" stroke="#725600" stroke-width=".14">
<path d="M15.3 11.2h.4l.5 .5-.5 .4h-.4zM35 27.4h.5l.4 .4-.4 .5h-.5zM73.6 27.4h.5l.4 .4-.4 .5h-.5zM109.6 27.4h.4l.5 .4-.5 .5h-.4zM144.6 28.2h.6M145.5 27.4h.4l.5 .4-.5 .5h-.4zM35 55.2h.5l.4 .5-.4 .4h-.5zM73.6 55.2h.5l.4 .5-.4 .4h-.5zM109.6 55.2h.4l.5 .5-.5 .4h-.4zM145.5 55.2h.4l.5 .5-.5 .4h-.4zM35 81.3h.5l.4 .4-.4 .5h-.5zM73.6 81.3h.5l.4 .4-.4 .5h-.5z"/>
<path d="M109.6 81.3h.4l.5 .4-.5 .5h-.4zM145.5 81.3h.4l.5 .4-.5 .5h-.4zM35 108.2h.5l.4 .5-.4 .4h-.5zM73.6 108.2h.5l.4 .5-.4 .4h-.5zM109.6 108.2h.4l.5 .5-.5 .4h-.4zM145.5 108.2h.4l.5 .5-.5 .4h-.4zM35 136h.5l.4 .5-.4 .4h-.5zM73.6 136h.5l.4 .5-.4 .4h-.5zM109.6 136h.4l.5 .5-.5 .4h-.4zM145.5 136h.4l.5 .5-.5 .4h-.4z"/>
</g>
<g fill="#000" stroke="#000" stroke-width=".14">
<circle cx="46.7" cy="27.8" r=".32"/>
<circle cx="85.3" cy="27.8" r=".32"/>
<circle cx="121.2" cy="27.8" r=".32"/>
<circle cx="157.2" cy="27.8" r=".32"/>
<circle cx="46.7" cy="55.7" r=".32"/>
<circle cx="85.3" cy="55.7" r=".32"/>
<circle cx="121.2" cy="55.7" r=".32"/>
<circle cx="157.2" cy="55.7" r=".32"/>
<circle cx="46.7" cy="81.7" r=".32"/>
<circle cx="85.3" cy="81.7" r=".32"/>
<circle cx="121.2" cy="81.7" r=".32"/>
<circle cx="157.2" cy="81.7" r=".32"/>
<circle cx="46.7" cy="108.7" r=".32"/>
<circle cx="85.3" cy="108.7" r=".32"/>
<circle cx="121.2" cy="108.7" r=".32"/>
<circle cx="157.2" cy="108.7" r=".32"/>
<circle cx="46.7" cy="136.5" r=".32"/>
<circle cx="85.3" cy="136.5" r=".32"/>
<circle cx="121.2" cy="136.5" r=".32"/>
<circle cx="157.2" cy="136.5" r=".32"/>
</g>
<g font-size="2">
<text x="212.8" y="196.5">Title:</text>
<text x="219.7" y="196.5">Nur-Al-Nujoom</text>
</g>
<g font-size="1.5">
<text x="212.8" y="191.6">Sheet:</text>
<text x="218.6" y="191.6">/Switch/</text>
<text x="212.8" y="193.5">File:</text>
<text x="217.1" y="193.5">Switch.kicad_sch</text>
<text x="212.8" y="200.7">KiCad</text>
<text x="212.8" y="198.7">Size:</text>
<text x="217.5" y="198.7">A3</text>
<text x="218.3" y="200.7">E.D.A.</text>
<text x="223.7" y="200.7">8.0.6</text>
<text x="228.4" y="198.7">Date:</text>
<text x="233.3" y="198.7">2024-10-31</text>
<text x="272.9" y="198.9">Rev:</text>
<text x="272.9" y="200.7">Id:</text>
<text x="275.8" y="200.7">4/4</text>
<text x="277.4" y="198.9">Rev</text>
<text x="281.5" y="198.9">1.0</text>
</g>
<g font-size="1.3" fill="#840000">
<text x="20.7" y="11.5">VCC_12</text>
<text x="47.9" y="14.2">VCC_12</text>
<text x="86.5" y="14.2">VCC_12</text>
<text x="122.4" y="14.2">VCC_12</text>
<text x="158.3" y="14.2">VCC_12</text>
<text x="47.9" y="42">VCC_12</text>
<text x="86.5" y="42">VCC_12</text>
<text x="122.4" y="42">VCC_12</text>
<text x="158.3" y="42">VCC_12</text>
<text x="47.9" y="68.1">VCC_12</text>
<text x="86.5" y="68.1">VCC_12</text>
<text x="122.4" y="68.1">VCC_12</text>
<text x="158.3" y="68.1">VCC_12</text>
<text x="47.9" y="95">VCC_12</text>
<text x="86.5" y="95">VCC_12</text>
<text x="122.4" y="95">VCC_12</text>
<text x="158.3" y="95">VCC_12</text>
<text x="47.9" y="122.8">VCC_12</text>
<text x="86.5" y="122.8">VCC_12</text>
<text x="122.4" y="122.8">VCC_12</text>
<text x="158.3" y="122.8">VCC_12</text>
</g>
<g font-size="1.3">
<text x="24.7" y="8.4">1</text>
<text x="60.1" y="8.4">2</text>
<text x="95.5" y="8.4">3</text>
<text x="130.8" y="8.4">4</text>
<text x="166.2" y="8.4">5</text>
<text x="201.5" y="8.4">6</text>
<text x="236.9" y="8.4">7</text>
<text x="272.2" y="8.4">8</text>
<text x="7.3" y="25.4">A</text>
<text x="48" y="27.7">G</text>
<text x="52.8" y="25.7" transform="rotate(-90 52.8 25.7)">D</text>
<text x="86.6" y="27.7">G</text>
<text x="91.4" y="25.7" transform="rotate(-90 91.4 25.7)">D</text>
<text x="122.5" y="27.7">G</text>
<text x="127.3" y="25.7" transform="rotate(-90 127.3 25.7)">D</text>
<text x="158.4" y="27.7">G</text>
<text x="163.3" y="25.7" transform="rotate(-90 163.3 25.7)">D</text>
<text x="288.7" y="25.4">A</text>
<text x="52.8" y="31" transform="rotate(-90 52.8 31)">S</text>
<text x="91.4" y="31" transform="rotate(-90 91.4 31)">S</text>
<text x="127.3" y="31" transform="rotate(-90 127.3 31)">S</text>
<text x="163.3" y="31" transform="rotate(-90 163.3 31)">S</text>
<text x="52.8" y="53.5" transform="rotate(-90 52.8 53.5)">D</text>
<text x="91.4" y="53.5" transform="rotate(-90 91.4 53.5)">D</text>
<text x="127.3" y="53.5" transform="rotate(-90 127.3 53.5)">D</text>
<text x="163.3" y="53.5" transform="rotate(-90 163.3 53.5)">D</text>
<text x="48" y="55.5">G</text>
<text x="52.8" y="58.9" transform="rotate(-90 52.8 58.9)">S</text>
<text x="86.6" y="55.5">G</text>
<text x="91.4" y="58.9" transform="rotate(-90 91.4 58.9)">S</text>
<text x="122.5" y="55.5">G</text>
<text x="127.3" y="58.9" transform="rotate(-90 127.3 58.9)">S</text>
<text x="158.4" y="55.5">G</text>
<text x="163.3" y="58.9" transform="rotate(-90 163.3 58.9)">S</text>
<text x="221.8" y="59.1">2</text>
<text x="7.2" y="60.7">B</text>
<text x="221.8" y="64.5">2</text>
<text x="221.8" y="60.9">1</text>
<text x="288.7" y="60.7">B</text>
<text x="221.8" y="66.3">1</text>
<text x="221.8" y="70.8">1</text>
<text x="221.8" y="69">2</text>
<text x="221.8" y="75.3">1</text>
<text x="221.8" y="73.5">2</text>
<text x="221.8" y="77.9">2</text>
<text x="48" y="81.5">G</text>
<text x="52.8" y="79.5" transform="rotate(-90 52.8 79.5)">D</text>
<text x="86.6" y="81.5">G</text>
<text x="91.4" y="79.5" transform="rotate(-90 91.4 79.5)">D</text>
<text x="122.5" y="81.5">G</text>
<text x="127.3" y="79.5" transform="rotate(-90 127.3 79.5)">D</text>
<text x="158.4" y="81.5">G</text>
<text x="163.3" y="79.5" transform="rotate(-90 163.3 79.5)">D</text>
<text x="221.8" y="79.7">1</text>
<text x="221.8" y="82.4">2</text>
<text x="52.8" y="84.9" transform="rotate(-90 52.8 84.9)">S</text>
<text x="91.4" y="84.9" transform="rotate(-90 91.4 84.9)">S</text>
<text x="127.3" y="84.9" transform="rotate(-90 127.3 84.9)">S</text>
<text x="163.3" y="84.9" transform="rotate(-90 163.3 84.9)">S</text>
<text x="221.8" y="87.8">1</text>
<text x="221.8" y="86">2</text>
<text x="221.8" y="84.2">1</text>
<text x="221.8" y="92.3">1</text>
<text x="221.8" y="90.5">2</text>
<text x="221.8" y="95">2</text>
<text x="7.2" y="96.1">C</text>
<text x="221.8" y="101.3">1</text>
<text x="221.8" y="99.5">2</text>
<text x="221.8" y="96.8">1</text>
<text x="288.7" y="96.1">C</text>
<text x="52.8" y="106.5" transform="rotate(-90 52.8 106.5)">D</text>
<text x="91.4" y="106.5" transform="rotate(-90 91.4 106.5)">D</text>
<text x="127.3" y="106.5" transform="rotate(-90 127.3 106.5)">D</text>
<text x="163.3" y="106.5" transform="rotate(-90 163.3 106.5)">D</text>
<text x="48" y="108.5">G</text>
<text x="52.8" y="111.9" transform="rotate(-90 52.8 111.9)">S</text>
<text x="86.6" y="108.5">G</text>
<text x="91.4" y="111.9" transform="rotate(-90 91.4 111.9)">S</text>
<text x="122.5" y="108.5">G</text>
<text x="127.3" y="111.9" transform="rotate(-90 127.3 111.9)">S</text>
<text x="158.4" y="108.5">G</text>
<text x="163.3" y="111.9" transform="rotate(-90 163.3 111.9)">S</text>
<text x="7.2" y="131.4">D</text>
<text x="288.7" y="131.4">D</text>
<text x="48" y="136.3">G</text>
<text x="52.8" y="134.3" transform="rotate(-90 52.8 134.3)">D</text>
<text x="86.6" y="136.3">G</text>
<text x="91.4" y="134.3" transform="rotate(-90 91.4 134.3)">D</text>
<text x="122.5" y="136.3">G</text>
<text x="127.3" y="134.3" transform="rotate(-90 127.3 134.3)">D</text>
<text x="158.4" y="136.3">G</text>
<text x="163.3" y="134.3" transform="rotate(-90 163.3 134.3)">D</text>
<text x="52.8" y="139.7" transform="rotate(-90 52.8 139.7)">S</text>
<text x="91.4" y="139.7" transform="rotate(-90 91.4 139.7)">S</text>
<text x="127.3" y="139.7" transform="rotate(-90 127.3 139.7)">S</text>
<text x="163.3" y="139.7" transform="rotate(-90 163.3 139.7)">S</text>
<text x="7.3" y="166.8">E</text>
<text x="288.7" y="166.8">E</text>
<text x="7.3" y="202.1">F</text>
<text x="24.7" y="202.9">1</text>
<text x="60.1" y="202.9">2</text>
<text x="95.5" y="202.9">3</text>
<text x="130.8" y="202.9">4</text>
<text x="166.2" y="202.9">5</text>
<text x="201.5" y="202.9">6</text>
<text x="236.9" y="202.9">7</text>
<text x="272.2" y="202.9">8</text>
<text x="288.7" y="202.1">F</text>
</g>
<g font-size="1.3" fill="#725600">
<text x="10.1" y="12.3">VCC_12</text>
<text x="32.3" y="28.4">PA0</text>
<text x="70.9" y="28.4">PA5</text>
<text x="106" y="28.4">PA10</text>
<text x="141.8" y="28.4">PB11</text>
<text x="32.3" y="56.3">PA1</text>
<text x="70.9" y="56.3">PA6</text>
<text x="106.7" y="56.3">PB0</text>
<text x="141.8" y="56.3">PB12</text>
<text x="32.3" y="82.3">PA2</text>
<text x="70.9" y="82.3">PA7</text>
<text x="106.7" y="82.3">PB1</text>
<text x="141.8" y="82.3">PB13</text>
<text x="32.3" y="109.3">PA3</text>
<text x="70.9" y="109.3">PA8</text>
<text x="106.7" y="109.3">PB2</text>
<text x="141.8" y="109.3">PB14</text>
<text x="32.3" y="137.1">PA4</text>
<text x="70.9" y="137.1">PA9</text>
<text x="105.8" y="137.1">PB10</text>
<text x="141.8" y="137.1">PB15</text>
</g>
<g font-size="1.3" fill="#0000c2">
<text x="54.8" y="16.8">R7</text>
<text x="93.4" y="16.8">R31</text>
<text x="129.3" y="16.8">R46</text>
<text x="165.2" y="16.8">R61</text>
<text x="54.8" y="18.6">2.2k</text>
<text x="54.8" y="20.3">D4</text>
<text x="54.8" y="22.1">LED_Small</text>
<text x="93.4" y="20.3">D10</text>
<text x="93.4" y="22.1">LED_Small</text>
<text x="93.4" y="18.6">2.2k</text>
<text x="129.3" y="20.3">D15</text>
<text x="129.3" y="22.1">LED_Small</text>
<text x="129.3" y="18.6">2.2k</text>
<text x="165.2" y="18.6">2.2k</text>
<text x="165.2" y="20.3">D20</text>
<text x="165.2" y="22.1">LED_Small</text>
<text x="42.2" y="26.7">220R</text>
<text x="43.1" y="24.9">R5</text>
<text x="55.6" y="29.3">NMOS</text>
<text x="55.6" y="27.6">Q1</text>
<text x="80.8" y="26.7">220R</text>
<text x="81.2" y="24.9">R21</text>
<text x="94.2" y="27.6">Q7</text>
<text x="94.2" y="29.3">NMOS</text>
<text x="116.7" y="26.7">220R</text>
<text x="117.2" y="24.9">R36</text>
<text x="130.1" y="27.6">Q12</text>
<text x="130.1" y="29.3">NMOS</text>
<text x="152.7" y="26.7">220R</text>
<text x="153.1" y="24.9">R51</text>
<text x="166.1" y="27.6">Q17</text>
<text x="166.1" y="29.3">NMOS</text>
<text x="48.5" y="30.2">R6</text>
<text x="48.5" y="32">10K</text>
<text x="87.1" y="30.2">R26</text>
<text x="87.1" y="32">10K</text>
<text x="123" y="30.2">R41</text>
<text x="123" y="32">10K</text>
<text x="159" y="30.2">R56</text>
<text x="159" y="32">10K</text>
<text x="45.3" y="37.4">GND</text>
<text x="51.5" y="37.4">GND</text>
<text x="83.9" y="37.4">GND</text>
<text x="90.2" y="37.4">GND</text>
<text x="119.8" y="37.4">GND</text>
<text x="126.1" y="37.4">GND</text>
<text x="155.7" y="37.4">GND</text>
<text x="162" y="37.4">GND</text>
<text x="54.8" y="44.6">R10</text>
<text x="54.8" y="46.4">2.2k</text>
<text x="93.4" y="44.6">R34</text>
<text x="93.4" y="46.4">2.2k</text>
<text x="129.3" y="44.6">R49</text>
<text x="129.3" y="46.4">2.2k</text>
<text x="165.2" y="44.6">R64</text>
<text x="165.2" y="46.4">2.2k</text>
<text x="43.1" y="52.7">R8</text>
<text x="54.8" y="48.2">D5</text>
<text x="54.8" y="50">LED_Small</text>
<text x="81.2" y="52.7">R24</text>
<text x="93.4" y="48.2">D13</text>
<text x="93.4" y="50">LED_Small</text>
<text x="117.2" y="52.7">R39</text>
<text x="129.3" y="48.2">D18</text>
<text x="129.3" y="50">LED_Small</text>
<text x="153.1" y="52.7">R54</text>
<text x="165.2" y="48.2">D23</text>
<text x="165.2" y="50">LED_Small</text>
<text x="42.2" y="54.5">220R</text>
<text x="48.5" y="58.1">R9</text>
<text x="48.5" y="59.9">10K</text>
<text x="55.6" y="57.2">NMOS</text>
<text x="55.6" y="55.4">Q2</text>
<text x="80.8" y="54.5">220R</text>
<text x="87.1" y="58.1">R29</text>
<text x="87.1" y="59.9">10K</text>
<text x="94.2" y="55.4">Q10</text>
<text x="94.2" y="57.2">NMOS</text>
<text x="116.7" y="54.5">220R</text>
<text x="123" y="58.1">R44</text>
<text x="123" y="59.9">10K</text>
<text x="130.1" y="55.4">Q15</text>
<text x="130.1" y="57.2">NMOS</text>
<text x="152.7" y="54.5">220R</text>
<text x="159" y="58.1">R59</text>
<text x="159" y="59.9">10K</text>
<text x="166.1" y="55.4">Q20</text>
<text x="166.1" y="57.2">NMOS</text>
<text x="225.4" y="59.9">J3</text>
<text x="45.3" y="65.3">GND</text>
<text x="51.5" y="65.3">GND</text>
<text x="83.9" y="65.3">GND</text>
<text x="90.2" y="65.3">GND</text>
<text x="119.8" y="65.3">GND</text>
<text x="126.1" y="65.3">GND</text>
<text x="155.7" y="65.3">GND</text>
<text x="162" y="65.3">GND</text>
<text x="225.4" y="65.3">J4</text>
<text x="225.4" y="61.7">C1,2</text>
<text x="54.8" y="70.7">R13</text>
<text x="93.4" y="70.7">R30</text>
<text x="129.3" y="70.7">R45</text>
<text x="165.2" y="70.7">R60</text>
<text x="225.4" y="67.1">C1,2</text>
<text x="225.4" y="69.8">J5</text>
<text x="225.4" y="71.6">C1,2</text>
<text x="54.8" y="72.5">2.2k</text>
<text x="54.8" y="74.2">D6</text>
<text x="54.8" y="76">LED_Small</text>
<text x="93.4" y="72.5">2.2k</text>
<text x="93.4" y="74.2">D9</text>
<text x="93.4" y="76">LED_Small</text>
<text x="129.3" y="72.5">2.2k</text>
<text x="129.3" y="74.2">D14</text>
<text x="129.3" y="76">LED_Small</text>
<text x="165.2" y="74.2">D19</text>
<text x="165.2" y="76">LED_Small</text>
<text x="165.2" y="72.5">2.2k</text>
<text x="225.4" y="74.2">J6</text>
<text x="225.4" y="76">C1,2</text>
<text x="42.2" y="80.5">220R</text>
<text x="42.6" y="78.7">R11</text>
<text x="55.6" y="83.2">NMOS</text>
<text x="55.6" y="81.4">Q3</text>
<text x="80.8" y="80.5">220R</text>
<text x="81.2" y="78.7">R20</text>
<text x="94.2" y="81.4">Q6</text>
<text x="94.2" y="83.2">NMOS</text>
<text x="116.7" y="80.5">220R</text>
<text x="117.2" y="78.7">R35</text>
<text x="130.1" y="81.4">Q11</text>
<text x="130.1" y="83.2">NMOS</text>
<text x="152.7" y="80.5">220R</text>
<text x="153.1" y="78.7">R50</text>
<text x="166.1" y="81.4">Q16</text>
<text x="166.1" y="83.2">NMOS</text>
<text x="225.4" y="78.7">J7</text>
<text x="225.4" y="80.5">C1,2</text>
<text x="225.4" y="83.2">J8</text>
<text x="48.5" y="84.1">R12</text>
<text x="48.5" y="85.9">10K</text>
<text x="87.1" y="84.1">R25</text>
<text x="87.1" y="85.9">10K</text>
<text x="123" y="84.1">R40</text>
<text x="123" y="85.9">10K</text>
<text x="159" y="84.1">R55</text>
<text x="159" y="85.9">10K</text>
<text x="225.4" y="86.8">J9</text>
<text x="225.4" y="88.6">C1,2</text>
<text x="225.4" y="85">C1,2</text>
<text x="45.3" y="91.3">GND</text>
<text x="51.5" y="91.3">GND</text>
<text x="83.9" y="91.3">GND</text>
<text x="90.2" y="91.3">GND</text>
<text x="119.8" y="91.3">GND</text>
<text x="126.1" y="91.3">GND</text>
<text x="155.7" y="91.3">GND</text>
<text x="162" y="91.3">GND</text>
<text x="225.4" y="91.3">J10</text>
<text x="225.4" y="93.1">C1,2</text>
<text x="225.4" y="95.8">J11</text>
<text x="54.8" y="97.6">R16</text>
<text x="54.8" y="99.4">2.2k</text>
<text x="54.8" y="101.1">D7</text>
<text x="93.4" y="97.6">R32</text>
<text x="93.4" y="99.4">2.2k</text>
<text x="93.4" y="101.1">D11</text>
<text x="129.3" y="101.1">D16</text>
<text x="129.3" y="97.6">R47</text>
<text x="129.3" y="99.4">2.2k</text>
<text x="165.2" y="97.6">R62</text>
<text x="165.2" y="99.4">2.2k</text>
<text x="165.2" y="101.1">D21</text>
<text x="225.4" y="100.3">J12</text>
<text x="225.4" y="97.6">C1,2</text>
<text x="42.2" y="107.5">220R</text>
<text x="42.6" y="105.7">R14</text>
<text x="54.8" y="102.9">LED_Small</text>
<text x="80.8" y="107.5">220R</text>
<text x="81.2" y="105.7">R22</text>
<text x="93.4" y="102.9">LED_Small</text>
<text x="116.7" y="107.5">220R</text>
<text x="117.2" y="105.7">R37</text>
<text x="129.3" y="102.9">LED_Small</text>
<text x="152.7" y="107.5">220R</text>
<text x="153.1" y="105.7">R52</text>
<text x="165.2" y="102.9">LED_Small</text>
<text x="225.4" y="102.1">C1,2</text>
<text x="48.5" y="111.1">R15</text>
<text x="48.5" y="112.9">10K</text>
<text x="55.6" y="110.2">NMOS</text>
<text x="55.6" y="108.4">Q4</text>
<text x="87.1" y="111.1">R27</text>
<text x="87.1" y="112.9">10K</text>
<text x="94.2" y="108.4">Q8</text>
<text x="94.2" y="110.2">NMOS</text>
<text x="123" y="111.1">R42</text>
<text x="123" y="112.9">10K</text>
<text x="130.1" y="108.4">Q13</text>
<text x="130.1" y="110.2">NMOS</text>
<text x="159" y="111.1">R57</text>
<text x="159" y="112.9">10K</text>
<text x="166.1" y="108.4">Q18</text>
<text x="166.1" y="110.2">NMOS</text>
<text x="45.3" y="118.2">GND</text>
<text x="51.5" y="118.2">GND</text>
<text x="83.9" y="118.2">GND</text>
<text x="90.2" y="118.2">GND</text>
<text x="119.8" y="118.2">GND</text>
<text x="126.1" y="118.2">GND</text>
<text x="155.7" y="118.2">GND</text>
<text x="162" y="118.2">GND</text>
<text x="54.8" y="125.4">R19</text>
<text x="93.4" y="125.4">R33</text>
<text x="129.3" y="125.4">R48</text>
<text x="165.2" y="125.4">R63</text>
<text x="54.8" y="127.2">2.2k</text>
<text x="54.8" y="129">D8</text>
<text x="54.8" y="130.8">LED_Small</text>
<text x="93.4" y="127.2">2.2k</text>
<text x="93.4" y="129">D12</text>
<text x="93.4" y="130.8">LED_Small</text>
<text x="129.3" y="127.2">2.2k</text>
<text x="129.3" y="129">D17</text>
<text x="129.3" y="130.8">LED_Small</text>
<text x="165.2" y="127.2">2.2k</text>
<text x="165.2" y="129">D22</text>
<text x="165.2" y="130.8">LED_Small</text>
<text x="42.2" y="135.3">220R</text>
<text x="42.6" y="133.5">R17</text>
<text x="55.6" y="136.2">Q5</text>
<text x="80.8" y="135.3">220R</text>
<text x="81.2" y="133.5">R23</text>
<text x="94.2" y="136.2">Q9</text>
<text x="116.7" y="135.3">220R</text>
<text x="117.2" y="133.5">R38</text>
<text x="130.1" y="136.2">Q14</text>
<text x="152.7" y="135.3">220R</text>
<text x="153.1" y="133.5">R53</text>
<text x="166.1" y="136.2">Q19</text>
<text x="48.5" y="138.9">R18</text>
<text x="48.5" y="140.7">10K</text>
<text x="55.6" y="138">NMOS</text>
<text x="87.1" y="138.9">R28</text>
<text x="87.1" y="140.7">10K</text>
<text x="94.2" y="138">NMOS</text>
<text x="123" y="138.9">R43</text>
<text x="123" y="140.7">10K</text>
<text x="130.1" y="138">NMOS</text>
<text x="159" y="138.9">R58</text>
<text x="159" y="140.7">10K</text>
<text x="166.1" y="138">NMOS</text>
<text x="45.3" y="146.1">GND</text>
<text x="51.5" y="146.1">GND</text>
<text x="83.9" y="146.1">GND</text>
<text x="90.2" y="146.1">GND</text>
<text x="119.8" y="146.1">GND</text>
<text x="126.1" y="146.1">GND</text>
<text x="155.7" y="146.1">GND</text>
<text x="162" y="146.1">GND</text>
</g>
<g font-size="1" fill="#840000">
<text x="53" y="24.1">CH1</text>
<text x="91.6" y="24.1">CH6</text>
<text x="127.5" y="24.1">CH11</text>
<text x="163.4" y="24.1">CH16</text>
<text x="53" y="51.9">CH2</text>
<text x="91.6" y="51.9">CH7</text>
<text x="127.5" y="51.9">CH12</text>
<text x="163.4" y="51.9">CH17</text>
<text x="216.4" y="59.1">CH1</text>
<text x="216.4" y="60.9">CH2</text>
<text x="216.4" y="64.5">CH3</text>
<text x="216.4" y="66.3">CH4</text>
<text x="216.4" y="69">CH5</text>
<text x="216.4" y="70.8">CH6</text>
<text x="53" y="78">CH3</text>
<text x="91.6" y="78">CH8</text>
<text x="127.5" y="78">CH13</text>
<text x="163.4" y="78">CH18</text>
<text x="216.4" y="73.5">CH7</text>
<text x="216.4" y="75.3">CH8</text>
<text x="216.4" y="78">CH9</text>
<text x="216.4" y="79.8">CH10</text>
<text x="216.4" y="82.5">CH11</text>
<text x="216.4" y="86.1">CH13</text>
<text x="216.4" y="87.9">CH14</text>
<text x="216.4" y="84.3">CH12</text>
<text x="216.4" y="92.4">CH16</text>
<text x="216.4" y="95">CH17</text>
<text x="216.4" y="90.6">CH15</text>
<text x="216.4" y="96.8">CH18</text>
<text x="216.4" y="101.3">CH20</text>
<text x="216.4" y="99.5">CH19</text>
<text x="53" y="104.9">CH4</text>
<text x="91.6" y="104.9">CH9</text>
<text x="127.5" y="104.9">CH14</text>
<text x="163.4" y="104.9">CH19</text>
<text x="53" y="132.8">CH5</text>
<text x="91.6" y="132.8">CH10</text>
<text x="127.5" y="132.8">CH15</text>
<text x="163.4" y="132.8">CH20</text>
</g>
</svg>
